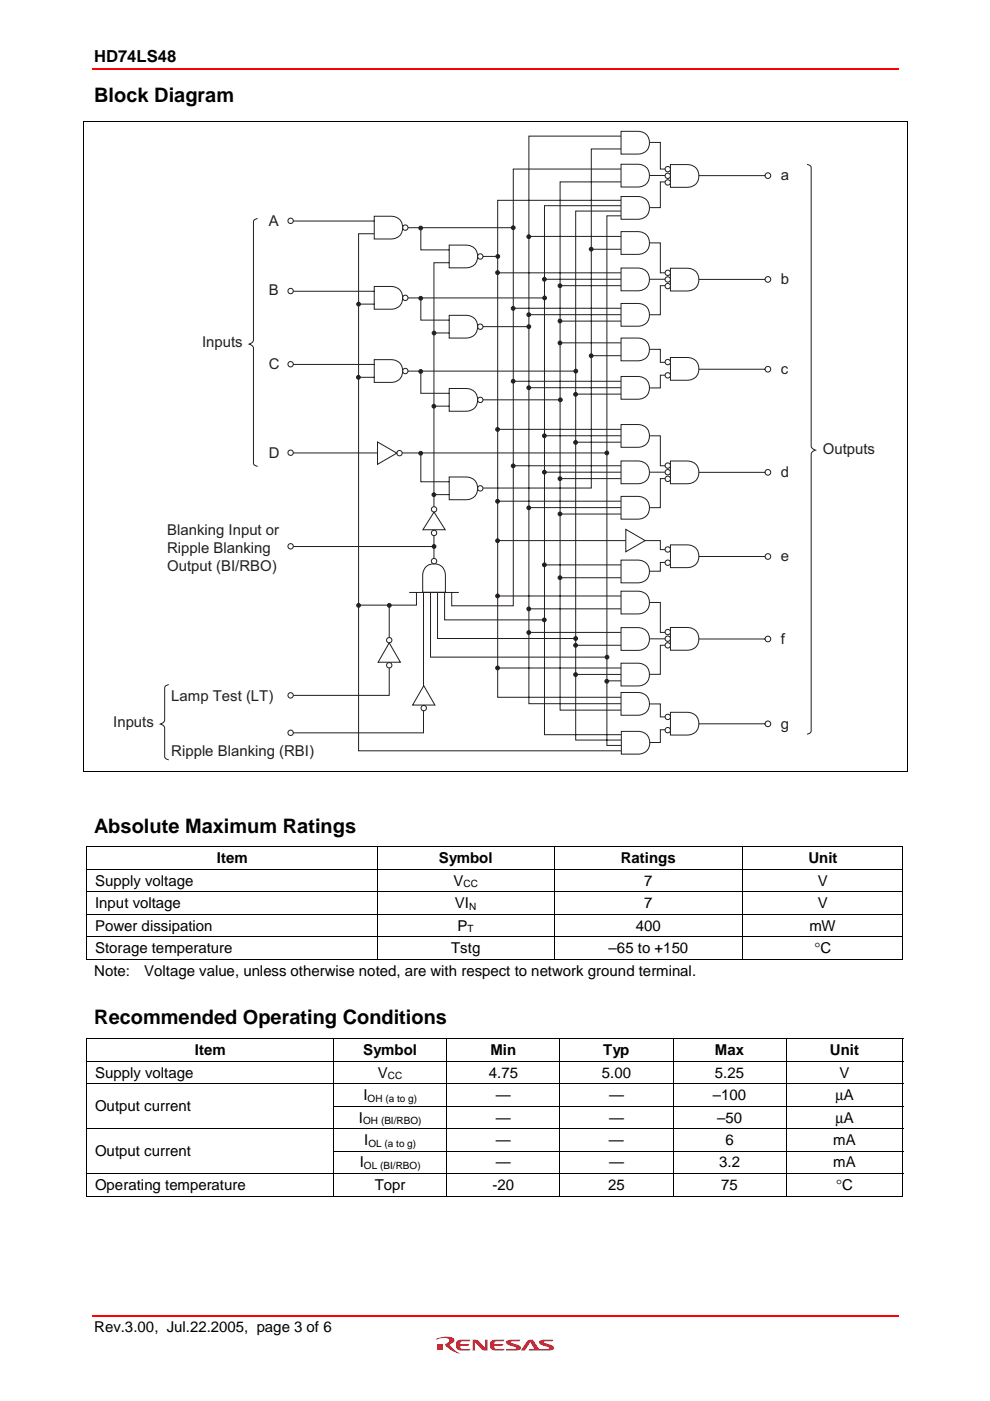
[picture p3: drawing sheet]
<svg xmlns="http://www.w3.org/2000/svg" width="210mm" height="297mm" viewBox="0 0 210 297" stroke-linecap="round" stroke-linejoin="round" font-family="sans-serif">
<path d="M19.5 14.6h171M19.5 279h171" fill="none" stroke="#f00" stroke-width=".34"/>
<g fill="#ee1b2d">
<path d="M100.2 284a1.38 1.38 0 0 1 1.3 .3l1.4 1.5v-1.8h.5v2.3a1.34 1.34 0 0 1-1.3-.2l-1.4-1.5v1.7h-.5z"/>
<path d="M96.9 284.3l.6-.2 2.2-.1-.2 .4h-1.7l-.2 .4v.2h1.9l-.2 .3h-1.7l.1 .5 .1 .2h2l-.3 .3a3.3 3.3 0 0 1-2.6-.3l-.2-.5z"/>
<path d="M104.1 284.3l.6-.2 2.2-.1-.2 .4h-1.7l-.2 .4v.2h2l-.3 .3h-1.7l.1 .5 .2 .2h1.9l-.3 .3a3.3 3.3 0 0 1-2.6-.3l-.2-.5z"/>
<path d="M107.4 284.4l.5-.3 2.4-.1-.2 .4-1.8 .1v.2l.4 .1a1.91 1.91 0 0 1 1.8 1l-.3 .4-.3 .1h-2.7l.2-.3 2.1-.1-.1-.2-.4-.1a1.91 1.91 0 0 1-1.7-1z"/>
<path d="M111.9 284.2l1.1-.2 1.3 2 2.2-.1-.1-.2-.4-.1a1.91 1.91 0 0 1-1.7-1l.3-.4 .3-.1 2.4-.1-.2 .4-1.8 .1v.2l.4 .1a1.91 1.91 0 0 1 1.8 1l-.3 .4-.3 .1h-4.8l.2-.3h1l-.9-1.4-1.1 1.7h-.9z"/>
<path d="M92.6 285.2h1.2v1h-1.2z"/>
<path d="M92.5 283.9l.1-.1a4.4 4.4 0 0 1 3.5-.1 .85 .85 0 0 1-.7 1.3 3.2 3.2 0 0 0 2.2 2 5 5 0 0 1-3.2-1.9l.1-.2a.89 .89 0 0 0 .8-.8 2.34 2.34 0 0 0-2.6-.1l-.2 .1z"/>
</g>
<circle cx="105.5" cy="57.8" r=".4" fill="#231f20"/>
<circle cx="105.5" cy="57.8" r=".4" fill="none" stroke="#231f20" stroke-width=".21"/>
<circle cx="108.8" cy="65.4" r=".4" fill="#231f20"/>
<circle cx="108.8" cy="65.4" r=".4" fill="none" stroke="#231f20" stroke-width=".21"/>
<circle cx="112.1" cy="50.2" r=".4" fill="#231f20"/>
<circle cx="112.1" cy="50.2" r=".4" fill="none" stroke="#231f20" stroke-width=".21"/>
<circle cx="115.4" cy="59.2" r=".4" fill="#231f20"/>
<circle cx="115.4" cy="59.2" r=".4" fill="none" stroke="#231f20" stroke-width=".21"/>
<circle cx="118.7" cy="60.6" r=".4" fill="#231f20"/>
<circle cx="118.7" cy="60.6" r=".4" fill="none" stroke="#231f20" stroke-width=".21"/>
<circle cx="122" cy="83.6" r=".4" fill="#231f20"/>
<circle cx="122" cy="83.6" r=".4" fill="none" stroke="#231f20" stroke-width=".21"/>
<circle cx="125.3" cy="52.8" r=".4" fill="#231f20"/>
<circle cx="125.3" cy="52.8" r=".4" fill="none" stroke="#231f20" stroke-width=".21"/>
<circle cx="105.5" cy="91" r=".4" fill="#231f20"/>
<circle cx="105.5" cy="91.1" r=".4" fill="none" stroke="#231f20" stroke-width=".21"/>
<circle cx="108.8" cy="80.8" r=".4" fill="#231f20"/>
<circle cx="108.8" cy="80.8" r=".4" fill="none" stroke="#231f20" stroke-width=".21"/>
<circle cx="112.1" cy="66.7" r=".4" fill="#231f20"/>
<circle cx="112.1" cy="66.7" r=".4" fill="none" stroke="#231f20" stroke-width=".21"/>
<circle cx="115.4" cy="92.4" r=".4" fill="#231f20"/>
<circle cx="115.4" cy="92.4" r=".4" fill="none" stroke="#231f20" stroke-width=".21"/>
<circle cx="118.7" cy="68.1" r=".4" fill="#231f20"/>
<circle cx="118.7" cy="68.1" r=".4" fill="none" stroke="#231f20" stroke-width=".21"/>
<circle cx="122" cy="93.8" r=".4" fill="#231f20"/>
<circle cx="122" cy="93.8" r=".4" fill="none" stroke="#231f20" stroke-width=".21"/>
<circle cx="125.3" cy="75.4" r=".4" fill="#231f20"/>
<circle cx="125.3" cy="75.4" r=".4" fill="none" stroke="#231f20" stroke-width=".21"/>
<circle cx="105.5" cy="106.3" r=".4" fill="#231f20"/>
<circle cx="105.5" cy="106.3" r=".4" fill="none" stroke="#231f20" stroke-width=".21"/>
<circle cx="108.8" cy="98.8" r=".4" fill="#231f20"/>
<circle cx="108.8" cy="98.8" r=".4" fill="none" stroke="#231f20" stroke-width=".21"/>
<circle cx="112.1" cy="82.2" r=".4" fill="#231f20"/>
<circle cx="112.1" cy="82.2" r=".4" fill="none" stroke="#231f20" stroke-width=".21"/>
<circle cx="115.4" cy="100.1" r=".4" fill="#231f20"/>
<circle cx="115.4" cy="100.1" r=".4" fill="none" stroke="#231f20" stroke-width=".21"/>
<circle cx="118.7" cy="72.7" r=".4" fill="#231f20"/>
<circle cx="118.7" cy="72.7" r=".4" fill="none" stroke="#231f20" stroke-width=".21"/>
<circle cx="105.5" cy="114.6" r=".4" fill="#231f20"/>
<circle cx="105.5" cy="114.6" r=".4" fill="none" stroke="#231f20" stroke-width=".21"/>
<circle cx="112.1" cy="107.7" r=".4" fill="#231f20"/>
<circle cx="112.1" cy="107.7" r=".4" fill="none" stroke="#231f20" stroke-width=".21"/>
<circle cx="115.4" cy="119.8" r=".4" fill="#231f20"/>
<circle cx="115.4" cy="119.8" r=".4" fill="none" stroke="#231f20" stroke-width=".21"/>
<circle cx="118.7" cy="101.5" r=".4" fill="#231f20"/>
<circle cx="118.7" cy="101.5" r=".4" fill="none" stroke="#231f20" stroke-width=".21"/>
<circle cx="122" cy="143" r=".4" fill="#231f20"/>
<circle cx="122" cy="143" r=".4" fill="none" stroke="#231f20" stroke-width=".21"/>
<circle cx="105.5" cy="126.3" r=".4" fill="#231f20"/>
<circle cx="105.5" cy="126.3" r=".4" fill="none" stroke="#231f20" stroke-width=".21"/>
<circle cx="105.5" cy="141.6" r=".4" fill="#231f20"/>
<circle cx="105.5" cy="141.6" r=".4" fill="none" stroke="#231f20" stroke-width=".21"/>
<circle cx="112.1" cy="129.1" r=".4" fill="#231f20"/>
<circle cx="112.1" cy="129.1" r=".4" fill="none" stroke="#231f20" stroke-width=".21"/>
<circle cx="112.1" cy="134.1" r=".4" fill="#231f20"/>
<circle cx="112.1" cy="134.1" r=".4" fill="none" stroke="#231f20" stroke-width=".21"/>
<circle cx="118.7" cy="109" r=".4" fill="#231f20"/>
<circle cx="118.7" cy="109" r=".4" fill="none" stroke="#231f20" stroke-width=".21"/>
<circle cx="118.7" cy="122.5" r=".4" fill="#231f20"/>
<circle cx="118.7" cy="122.5" r=".4" fill="none" stroke="#231f20" stroke-width=".21"/>
<circle cx="122" cy="136.8" r=".4" fill="#231f20"/>
<circle cx="122" cy="136.8" r=".4" fill="none" stroke="#231f20" stroke-width=".21"/>
<circle cx="128.7" cy="144.4" r=".4" fill="#231f20"/>
<g fill="none" stroke="#231f20" stroke-width=".21">
<path d="M131.7 28.9h-19.6v120.3h19.6M131.7 31.6h-6.3v71.9h-22.9M131.7 38.6h-12.9v112h12.9M171.1 34.9a.9 .9 0 0 1 .9 1v57.4a1.65 1.65 0 0 0 .7 2.1h.2a1.14 1.14 0 0 0-.9 1.3v57.9a.84 .84 0 0 1-.9 1.1M54.6 46.3a.9 .9 0 0 0-.9 1.1v23.5a1.61 1.61 0 0 1-.7 2l-.1 .1a1.14 1.14 0 0 1 .8 1.2v23.6a.85 .85 0 0 0 .9 1.1M105.5 57.8h26.2M112.1 50.1h19.6M115.4 59.2h16.3M125.4 52.8h6.3M131.7 42.5h-26.2v105.3h26.2M108.8 65.4h22.9M112.1 66.7h19.6"/>
<path d="M118.8 60.6h12.9M118.8 68.1h12.9M118.8 72.7h12.9M125.4 75.4h6.3M105.5 91h26.2M108.8 80.8h22.9M108.8 98.8h22.9M112.1 82.2h19.6M115.4 92.4h16.3M122.1 83.6h9.6M122.1 93.8h9.6M105.5 106.3h26.2"/>
<path d="M112.1 107.6h19.6M115.4 100.1h16.3M115.4 119.8h16.3M118.8 101.5h12.9M118.8 109h12.9M105.5 126.4h26.2M112.1 134.1h19.6M112.1 129.1h19.6M118.8 122.5h12.9M122.1 136.8h9.6M35.8 145.2a.92 .92 0 0 0-.9 1.1v5.1a1.75 1.75 0 0 1-.4 1.9l-.5 .2a1.14 1.14 0 0 1 .9 1.3v4.5a1.43 1.43 0 0 0 .5 1.7l.4 .1M105.5 141.6h26.2"/>
<path d="M122.1 143h9.6M128.7 144.4h3"/>
<circle cx="128.7" cy="144.4" r=".4"/>
</g>
<path d="M90.5 120a2.41 2.41 0 0 1 2.6-.3 2.41 2.41 0 0 1 1.3 2.2v3.7h-4.8v-3.8a2.53 2.53 0 0 1 .9-1.8z" fill="#fff"/>
<path d="M131.7 35.8h-22.9v92.6h-13v-2.8M131.7 43.6h-16.3v112.2h16.3M131.7 44.8h-9.6v112.1h9.6M131.7 45.8h-3v112.2h3M82.5 128.1v19.3h-20.6M86.8 125.6h10.5M88.3 125.6v2.7h-12M89.8 125.6v29.8h-27.9M90.5 120a2.41 2.41 0 0 1 2.6-.3 2.41 2.41 0 0 1 1.3 2.2v3.7h-4.8v-3.8a2.53 2.53 0 0 1 .9-1.8z" fill="none" stroke="#231f20" stroke-width=".21"/>
<circle cx="82.5" cy="135.7" r=".57" fill="#fff"/>
<circle cx="82.5" cy="135.7" r=".57" fill="none" stroke="#231f20" stroke-width=".21"/>
<path d="M82.5 136.3l2.4 4.1h-4.7z" fill="#fff"/>
<path d="M82.5 136.3l2.4 4.1h-4.7z" fill="none" stroke="#231f20" stroke-width=".21"/>
<path d="M131.7 41.7h3.7a2.41 2.41 0 0 1 2.3 2.4 2.41 2.41 0 0 1-2.3 2.4h-3.7z" fill="#fff"/>
<path d="M131.7 41.7h3.7a2.41 2.41 0 0 1 2.3 2.4 2.41 2.41 0 0 1-2.3 2.4h-3.7z" fill="none" stroke="#231f20" stroke-width=".21"/>
<path d="M131.7 49.1h3.7a2.41 2.41 0 0 1 2.3 2.4 2.41 2.41 0 0 1-2.3 2.4h-3.7z" fill="#fff"/>
<path d="M131.7 49.1h3.7a2.41 2.41 0 0 1 2.3 2.4 2.41 2.41 0 0 1-2.3 2.4h-3.7z" fill="none" stroke="#231f20" stroke-width=".21"/>
<path d="M131.7 56.8h3.7a2.41 2.41 0 0 1 2.3 2.4 2.41 2.41 0 0 1-2.3 2.5h-3.7z" fill="#fff"/>
<path d="M131.7 56.8h3.7a2.41 2.41 0 0 1 2.3 2.4 2.41 2.41 0 0 1-2.3 2.5h-3.7z" fill="none" stroke="#231f20" stroke-width=".21"/>
<path d="M131.7 64.3h3.7a2.41 2.41 0 0 1 2.3 2.5 2.41 2.41 0 0 1-2.3 2.4h-3.7z" fill="#fff"/>
<path d="M131.7 64.3h3.7a2.41 2.41 0 0 1 2.3 2.5 2.41 2.41 0 0 1-2.3 2.4h-3.7z" fill="none" stroke="#231f20" stroke-width=".21"/>
<path d="M131.7 71.7h3.7a2.41 2.41 0 0 1 2.3 2.4 2.41 2.41 0 0 1-2.3 2.4h-3.7z" fill="#fff"/>
<path d="M131.7 71.7h3.7a2.41 2.41 0 0 1 2.3 2.4 2.41 2.41 0 0 1-2.3 2.4h-3.7z" fill="none" stroke="#231f20" stroke-width=".21"/>
<path d="M131.7 79.8h3.7a2.41 2.41 0 0 1 2.3 2.4 2.41 2.41 0 0 1-2.3 2.4h-3.7z" fill="#fff"/>
<path d="M131.7 79.8h3.7a2.41 2.41 0 0 1 2.3 2.4 2.41 2.41 0 0 1-2.3 2.4h-3.7z" fill="none" stroke="#231f20" stroke-width=".21"/>
<path d="M131.7 133.1h3.7a2.41 2.41 0 0 1 2.3 2.4 2.41 2.41 0 0 1-2.3 2.4h-3.7z" fill="#fff"/>
<path d="M131.7 133.1h3.7a2.41 2.41 0 0 1 2.3 2.4 2.41 2.41 0 0 1-2.3 2.4h-3.7z" fill="none" stroke="#231f20" stroke-width=".21"/>
<path d="M131.7 90h3.7a2.41 2.41 0 0 1 2.3 2.4 2.41 2.41 0 0 1-2.3 2.4h-3.7z" fill="#fff"/>
<path d="M131.7 90h3.7a2.41 2.41 0 0 1 2.3 2.4 2.41 2.41 0 0 1-2.3 2.4h-3.7z" fill="none" stroke="#231f20" stroke-width=".21"/>
<path d="M131.7 97.7h3.7a2.41 2.41 0 0 1 2.3 2.4 2.41 2.41 0 0 1-2.3 2.5h-3.7z" fill="#fff"/>
<path d="M131.7 97.7h3.7a2.41 2.41 0 0 1 2.3 2.4 2.41 2.41 0 0 1-2.3 2.5h-3.7z" fill="none" stroke="#231f20" stroke-width=".21"/>
<path d="M131.7 105.2h3.7a2.41 2.41 0 0 1 2.3 2.5 2.41 2.41 0 0 1-2.3 2.4h-3.7z" fill="#fff"/>
<path d="M131.7 105.2h3.7a2.41 2.41 0 0 1 2.3 2.5 2.41 2.41 0 0 1-2.3 2.4h-3.7z" fill="none" stroke="#231f20" stroke-width=".21"/>
<path d="M131.7 125.3h3.7a2.41 2.41 0 0 1 2.3 2.5 2.41 2.41 0 0 1-2.3 2.4h-3.7z" fill="#fff"/>
<path d="M131.7 125.3h3.7a2.41 2.41 0 0 1 2.3 2.5 2.41 2.41 0 0 1-2.3 2.4h-3.7z" fill="none" stroke="#231f20" stroke-width=".21"/>
<path d="M131.7 118.7h3.7a2.41 2.41 0 0 1 2.3 2.5 2.41 2.41 0 0 1-2.3 2.4h-3.7z" fill="#fff"/>
<path d="M131.7 118.8h3.7a2.41 2.41 0 0 1 2.3 2.4 2.41 2.41 0 0 1-2.3 2.4h-3.7z" fill="none" stroke="#231f20" stroke-width=".21"/>
<path d="M131.7 140.6h3.7a2.41 2.41 0 0 1 2.3 2.4 2.41 2.41 0 0 1-2.3 2.4h-3.7z" fill="#fff"/>
<path d="M131.7 140.6h3.7a2.41 2.41 0 0 1 2.3 2.4 2.41 2.41 0 0 1-2.3 2.4h-3.7z" fill="none" stroke="#231f20" stroke-width=".21"/>
<path d="M131.7 146.8h3.7a2.41 2.41 0 0 1 2.3 2.4 2.41 2.41 0 0 1-2.3 2.4h-3.7z" fill="#fff"/>
<path d="M131.7 146.8h3.7a2.41 2.41 0 0 1 2.3 2.4 2.41 2.41 0 0 1-2.3 2.4h-3.7z" fill="none" stroke="#231f20" stroke-width=".21"/>
<path d="M131.7 27.8h3.7a2.41 2.41 0 0 1 2.3 2.5 2.41 2.41 0 0 1-2.3 2.4h-3.7z" fill="#fff"/>
<path d="M131.7 27.8h3.7a2.41 2.41 0 0 1 2.3 2.5 2.41 2.41 0 0 1-2.3 2.4h-3.7z" fill="none" stroke="#231f20" stroke-width=".21"/>
<path d="M131.7 34.8h3.7a2.41 2.41 0 0 1 2.3 2.4 2.41 2.41 0 0 1-2.3 2.4h-3.7z" fill="#fff"/>
<path d="M131.7 34.8h3.7a2.41 2.41 0 0 1 2.3 2.4 2.41 2.41 0 0 1-2.3 2.5h-3.7z" fill="none" stroke="#231f20" stroke-width=".21"/>
<path d="M131.7 155.1h3.7a2.41 2.41 0 0 1 2.4 2.4 2.41 2.41 0 0 1-2.4 2.4h-3.7z" fill="#fff"/>
<path d="M137.8 92.4h2.2v6.4h2.8M137.8 100.1h5M142.8 101.5h-2.8v6.1h-2.2M131.7 155.1h3.7a2.41 2.41 0 0 1 2.4 2.4 2.41 2.41 0 0 1-2.4 2.4h-3.7z" fill="none" stroke="#231f20" stroke-width=".21"/>
<circle cx="162.8" cy="100.1" r=".6" fill="#fff"/>
<g fill="none" stroke="#231f20" stroke-width=".21">
<path d="M137.8 30.2h2.2v5.6h2.8M137.8 37.2h5M142.8 38.6h-2.8v5.4h-2.2M148.1 100.1h14.1"/>
<circle cx="162.8" cy="100.1" r=".6"/>
</g>
<circle cx="162.8" cy="37.2" r=".6" fill="#fff"/>
<g fill="none" stroke="#231f20" stroke-width=".21">
<path d="M148.1 37.2h14.1M137.8 51.5h2.2v6.3h2.8M137.8 59.2h5M142.8 60.6h-2.8v6.1h-2.2"/>
<circle cx="162.8" cy="37.2" r=".6"/>
</g>
<circle cx="162.8" cy="59.2" r=".6" fill="#fff"/>
<g fill="none" stroke="#231f20" stroke-width=".21">
<path d="M148.1 59.2h14.1M105.5 114.6h34.5v1.9h2.6M142.6 119.3h-2.6v1.8h-2.2"/>
<circle cx="162.8" cy="59.2" r=".6"/>
</g>
<circle cx="162.8" cy="118" r=".6" fill="#fff"/>
<g fill="none" stroke="#231f20" stroke-width=".21">
<path d="M148.1 118h14.1M137.8 127.7h2.2v6.4h2.8M137.8 135.4h5M142.8 136.8h-2.8v6.2h-2.2"/>
<circle cx="162.8" cy="118" r=".6"/>
</g>
<circle cx="162.8" cy="135.5" r=".6" fill="#fff"/>
<g fill="none" stroke="#231f20" stroke-width=".21">
<path d="M148.1 135.5h14.1M137.8 149.2h2.2v2.8h2.6M142.6 154.7h-2.6v2.7h-2.2"/>
<circle cx="162.8" cy="135.5" r=".6"/>
</g>
<circle cx="162.8" cy="153.5" r=".6" fill="#fff"/>
<g fill="none" stroke="#231f20" stroke-width=".21">
<path d="M137.8 74.1h2.2v2.7h2.6M142.6 79.5h-2.6v2.7h-2.2M147.9 153.5h14.3"/>
<circle cx="162.8" cy="153.5" r=".6"/>
</g>
<circle cx="162.8" cy="78.3" r=".6" fill="#fff"/>
<g fill="none" stroke="#231f20" stroke-width=".21">
<path d="M148.1 78.3h14.1"/>
<circle cx="162.8" cy="78.3" r=".6"/>
</g>
<path d="M132.7 112.2l4.1 2.4-4.1 2.4z" fill="#fff"/>
<path d="M132.7 112.2l4.1 2.4-4.1 2.4z" fill="none" stroke="#231f20" stroke-width=".21"/>
<circle cx="108.8" cy="48.3" r=".4" fill="#231f20"/>
<g fill="none" stroke="#231f20" stroke-width=".21">
<path d="M83.6 48.3h24.8"/>
<circle cx="108.8" cy="48.3" r=".4"/>
</g>
<circle cx="115.4" cy="131.4" r=".4" fill="#231f20"/>
<g fill="none" stroke="#231f20" stroke-width=".21">
<path d="M94.3 125.6v5.8h20.7"/>
<circle cx="115.4" cy="131.4" r=".4"/>
</g>
<circle cx="122" cy="135.4" r=".4" fill="#231f20"/>
<g fill="none" stroke="#231f20" stroke-width=".21">
<path d="M92.8 125.6v9.8h28.9"/>
<circle cx="122" cy="135.4" r=".4"/>
</g>
<circle cx="128.7" cy="139.3" r=".4" fill="#231f20"/>
<g fill="none" stroke="#231f20" stroke-width=".21">
<path d="M91.3 125.6v13.7h37"/>
<circle cx="128.7" cy="139.3" r=".4"/>
</g>
<circle cx="105.5" cy="54.4" r=".4" fill="#231f20"/>
<g fill="none" stroke="#231f20" stroke-width=".21">
<path d="M101.3 54.4h3.8"/>
<circle cx="105.5" cy="54.4" r=".4"/>
</g>
<circle cx="101.8" cy="54.4" r=".57" fill="#fff"/>
<circle cx="101.8" cy="54.4" r=".57" fill="none" stroke="#231f20" stroke-width=".21"/>
<circle cx="89.2" cy="48.3" r=".4" fill="#231f20"/>
<circle cx="89.2" cy="48.3" r=".4" fill="none" stroke="#231f20" stroke-width=".21"/>
<path d="M95.2 52h3.7a2.41 2.41 0 0 1 2.4 2.4 2.41 2.41 0 0 1-2.4 2.4h-3.7z" fill="#fff"/>
<path d="M89.2 48.7v4.3h6M95.2 52h3.7a2.41 2.41 0 0 1 2.4 2.4 2.41 2.41 0 0 1-2.4 2.4h-3.7zM95.2 55.7h-3.2v63.2" fill="none" stroke="#231f20" stroke-width=".21"/>
<circle cx="85.9" cy="48.3" r=".57" fill="#fff"/>
<circle cx="85.9" cy="48.3" r=".57" fill="none" stroke="#231f20" stroke-width=".21"/>
<path d="M79.3 45.8h3.7a2.41 2.41 0 0 1 2.4 2.5 2.41 2.41 0 0 1-2.4 2.4h-3.7z" fill="#fff"/>
<path d="M61.9 46.9h17.4M79.3 45.8h3.7a2.41 2.41 0 0 1 2.4 2.5 2.41 2.41 0 0 1-2.4 2.4h-3.7z" fill="none" stroke="#231f20" stroke-width=".21"/>
<circle cx="61.6" cy="46.8" r=".57" fill="#fff"/>
<g fill="none" stroke="#231f20" stroke-width=".21">
<path d="M61.9 115.9h30.1"/>
<circle cx="61.6" cy="46.8" r=".57"/>
</g>
<circle cx="61.6" cy="115.8" r=".57" fill="#fff"/>
<circle cx="61.6" cy="115.8" r=".57" fill="none" stroke="#231f20" stroke-width=".21"/>
<circle cx="115.5" cy="63.2" r=".4" fill="#231f20"/>
<g fill="none" stroke="#231f20" stroke-width=".21">
<path d="M83.6 63.2h31.5"/>
<circle cx="115.5" cy="63.2" r=".4"/>
</g>
<circle cx="112.1" cy="69.3" r=".4" fill="#231f20"/>
<g fill="none" stroke="#231f20" stroke-width=".21">
<path d="M101.3 69.3h10.4"/>
<circle cx="112.1" cy="69.3" r=".4"/>
</g>
<circle cx="101.8" cy="69.3" r=".57" fill="#fff"/>
<circle cx="101.8" cy="69.3" r=".57" fill="none" stroke="#231f20" stroke-width=".21"/>
<circle cx="92" cy="70.6" r=".4" fill="#231f20"/>
<circle cx="92" cy="70.6" r=".4" fill="none" stroke="#231f20" stroke-width=".21"/>
<circle cx="89.2" cy="63.2" r=".4" fill="#231f20"/>
<circle cx="89.2" cy="63.2" r=".4" fill="none" stroke="#231f20" stroke-width=".21"/>
<path d="M95.2 66.9h3.7a2.41 2.41 0 0 1 2.4 2.4 2.41 2.41 0 0 1-2.4 2.4h-3.7z" fill="#fff"/>
<path d="M89.2 63.6v4.3h6M92.4 70.6h2.8M95.2 66.9h3.7a2.41 2.41 0 0 1 2.4 2.4 2.41 2.41 0 0 1-2.4 2.4h-3.7z" fill="none" stroke="#231f20" stroke-width=".21"/>
<circle cx="85.9" cy="63.1" r=".57" fill="#fff"/>
<circle cx="85.9" cy="63.1" r=".57" fill="none" stroke="#231f20" stroke-width=".21"/>
<circle cx="76" cy="64.5" r=".4" fill="#231f20"/>
<circle cx="76" cy="64.5" r=".4" fill="none" stroke="#231f20" stroke-width=".21"/>
<path d="M79.3 60.7h3.7a2.41 2.41 0 0 1 2.4 2.4 2.41 2.41 0 0 1-2.4 2.5h-3.7z" fill="#fff"/>
<path d="M61.9 61.8h17.4M76.4 64.5h2.9M79.3 60.7h3.7a2.41 2.41 0 0 1 2.4 2.4 2.41 2.41 0 0 1-2.4 2.5h-3.7z" fill="none" stroke="#231f20" stroke-width=".21"/>
<circle cx="61.6" cy="61.7" r=".57" fill="#fff"/>
<circle cx="61.6" cy="61.7" r=".57" fill="none" stroke="#231f20" stroke-width=".21"/>
<circle cx="122.1" cy="78.7" r=".4" fill="#231f20"/>
<g fill="none" stroke="#231f20" stroke-width=".21">
<path d="M83.6 78.7h38.1"/>
<circle cx="122.1" cy="78.7" r=".4"/>
</g>
<circle cx="118.8" cy="84.8" r=".4" fill="#231f20"/>
<g fill="none" stroke="#231f20" stroke-width=".21">
<path d="M101.3 84.8h17.1"/>
<circle cx="118.8" cy="84.8" r=".4"/>
</g>
<circle cx="101.8" cy="84.8" r=".57" fill="#fff"/>
<circle cx="101.8" cy="84.8" r=".57" fill="none" stroke="#231f20" stroke-width=".21"/>
<circle cx="92" cy="86.1" r=".4" fill="#231f20"/>
<circle cx="92" cy="86.1" r=".4" fill="none" stroke="#231f20" stroke-width=".21"/>
<circle cx="89.2" cy="78.8" r=".4" fill="#231f20"/>
<circle cx="89.2" cy="78.8" r=".4" fill="none" stroke="#231f20" stroke-width=".21"/>
<path d="M95.2 82.4h3.7a2.41 2.41 0 0 1 2.4 2.4 2.41 2.41 0 0 1-2.4 2.4h-3.7z" fill="#fff"/>
<path d="M89.2 79.2v4.2h6M92.4 86.1h2.8M95.2 82.4h3.7a2.41 2.41 0 0 1 2.4 2.4 2.41 2.41 0 0 1-2.4 2.4h-3.7z" fill="none" stroke="#231f20" stroke-width=".21"/>
<circle cx="85.9" cy="78.7" r=".57" fill="#fff"/>
<circle cx="85.9" cy="78.7" r=".57" fill="none" stroke="#231f20" stroke-width=".21"/>
<circle cx="76" cy="80" r=".4" fill="#231f20"/>
<circle cx="76" cy="80" r=".4" fill="none" stroke="#231f20" stroke-width=".21"/>
<path d="M79.3 76.3h3.7a2.41 2.41 0 0 1 2.4 2.4 2.41 2.41 0 0 1-2.4 2.4h-3.7z" fill="#fff"/>
<path d="M61.9 77.3h17.4M76.4 80h2.9M79.3 76.3h3.7a2.41 2.41 0 0 1 2.4 2.4 2.41 2.41 0 0 1-2.4 2.4h-3.7z" fill="none" stroke="#231f20" stroke-width=".21"/>
<circle cx="61.6" cy="77.2" r=".57" fill="#fff"/>
<circle cx="61.6" cy="77.2" r=".57" fill="none" stroke="#231f20" stroke-width=".21"/>
<circle cx="128.7" cy="96" r=".4" fill="#231f20"/>
<g fill="none" stroke="#231f20" stroke-width=".21">
<path d="M61.9 96h66.4"/>
<circle cx="128.7" cy="96" r=".4"/>
</g>
<circle cx="101.8" cy="103.5" r=".57" fill="#fff"/>
<circle cx="101.8" cy="103.5" r=".57" fill="none" stroke="#231f20" stroke-width=".21"/>
<circle cx="92" cy="104.9" r=".4" fill="#231f20"/>
<circle cx="92" cy="104.9" r=".4" fill="none" stroke="#231f20" stroke-width=".21"/>
<circle cx="89.2" cy="96.1" r=".4" fill="#231f20"/>
<circle cx="89.2" cy="96.1" r=".4" fill="none" stroke="#231f20" stroke-width=".21"/>
<path d="M95.2 101.1h3.7a2.41 2.41 0 0 1 2.4 2.4 2.41 2.41 0 0 1-2.4 2.5h-3.7z" fill="#fff"/>
<path d="M89.2 96.5v5.6h6M92.4 104.9h2.8M95.2 101.1h3.7a2.41 2.41 0 0 1 2.4 2.4 2.41 2.41 0 0 1-2.4 2.5h-3.7z" fill="none" stroke="#231f20" stroke-width=".21"/>
<circle cx="82.5" cy="128.4" r=".4" fill="#231f20"/>
<circle cx="82.5" cy="128.4" r=".4" fill="none" stroke="#231f20" stroke-width=".21"/>
<circle cx="76" cy="128.4" r=".4" fill="#231f20"/>
<circle cx="76" cy="128.4" r=".4" fill="none" stroke="#231f20" stroke-width=".21"/>
<circle cx="61.6" cy="96" r=".57" fill="#fff"/>
<circle cx="61.6" cy="96" r=".57" fill="none" stroke="#231f20" stroke-width=".21"/>
<circle cx="61.6" cy="147.4" r=".57" fill="#fff"/>
<circle cx="61.6" cy="147.4" r=".57" fill="none" stroke="#231f20" stroke-width=".21"/>
<circle cx="61.6" cy="155.4" r=".57" fill="#fff"/>
<circle cx="61.6" cy="155.4" r=".57" fill="none" stroke="#231f20" stroke-width=".21"/>
<circle cx="92" cy="119" r=".57" fill="#fff"/>
<circle cx="92" cy="119" r=".57" fill="none" stroke="#231f20" stroke-width=".21"/>
<circle cx="92" cy="115.9" r=".4" fill="#231f20"/>
<g fill="none" stroke="#231f20" stroke-width=".21">
<path d="M79.3 49.6h-3.3v109.6h55.7"/>
<circle cx="92" cy="115.9" r=".4"/>
</g>
<circle cx="92" cy="108" r=".57" fill="#fff"/>
<circle cx="92" cy="108" r=".57" fill="none" stroke="#231f20" stroke-width=".21"/>
<path d="M92 108.6l2.4 3.7h-4.7z" fill="#fff"/>
<path d="M92 108.6l2.4 3.7h-4.7z" fill="none" stroke="#231f20" stroke-width=".21"/>
<circle cx="92" cy="113" r=".57" fill="#fff"/>
<circle cx="92" cy="113" r=".57" fill="none" stroke="#231f20" stroke-width=".21"/>
<circle cx="82.5" cy="141" r=".57" fill="#fff"/>
<circle cx="82.5" cy="141" r=".57" fill="none" stroke="#231f20" stroke-width=".21"/>
<path d="M89.8 145.4l2.4 4.1h-4.7z" fill="#fff"/>
<path d="M89.8 145.4l2.4 4.1h-4.7z" fill="none" stroke="#231f20" stroke-width=".21"/>
<circle cx="89.8" cy="150.1" r=".57" fill="#fff"/>
<circle cx="89.8" cy="150.1" r=".57" fill="none" stroke="#231f20" stroke-width=".21"/>
<circle cx="84.7" cy="96.1" r=".57" fill="#fff"/>
<circle cx="84.7" cy="96.1" r=".57" fill="none" stroke="#231f20" stroke-width=".21"/>
<path d="M80 93.7l4.1 2.4-4.1 2.3z" fill="#fff"/>
<path d="M80 93.7l4.1 2.4-4.1 2.3z" fill="none" stroke="#231f20" stroke-width=".21"/>
<circle cx="141.6" cy="135.4" r=".57" fill="#fff"/>
<circle cx="141.6" cy="135.4" r=".57" fill="none" stroke="#231f20" stroke-width=".21"/>
<path d="M142.1 133h3.7a2.41 2.41 0 0 1 2.4 2.4 2.41 2.41 0 0 1-2.4 2.5h-3.7z" fill="#fff"/>
<path d="M142.2 133h3.6a2.41 2.41 0 0 1 2.4 2.5 2.41 2.41 0 0 1-2.4 2.4h-3.6z" fill="none" stroke="#231f20" stroke-width=".21"/>
<circle cx="141.6" cy="134" r=".57" fill="#fff"/>
<circle cx="141.6" cy="134" r=".57" fill="none" stroke="#231f20" stroke-width=".21"/>
<circle cx="141.6" cy="136.8" r=".57" fill="#fff"/>
<circle cx="141.6" cy="136.8" r=".57" fill="none" stroke="#231f20" stroke-width=".21"/>
<circle cx="141.6" cy="100.1" r=".57" fill="#fff"/>
<circle cx="141.6" cy="100.1" r=".57" fill="none" stroke="#231f20" stroke-width=".21"/>
<path d="M142.1 97.7h3.7a2.41 2.41 0 0 1 2.4 2.5 2.41 2.41 0 0 1-2.4 2.4h-3.7z" fill="#fff"/>
<path d="M142.2 97.7h3.6a2.41 2.41 0 0 1 2.4 2.5 2.41 2.41 0 0 1-2.4 2.4h-3.6z" fill="none" stroke="#231f20" stroke-width=".21"/>
<circle cx="141.6" cy="98.7" r=".57" fill="#fff"/>
<circle cx="141.6" cy="98.7" r=".57" fill="none" stroke="#231f20" stroke-width=".21"/>
<circle cx="141.6" cy="101.5" r=".57" fill="#fff"/>
<circle cx="141.6" cy="101.5" r=".57" fill="none" stroke="#231f20" stroke-width=".21"/>
<circle cx="141.6" cy="37.3" r=".57" fill="#fff"/>
<circle cx="141.6" cy="37.3" r=".57" fill="none" stroke="#231f20" stroke-width=".21"/>
<path d="M142.1 34.9h3.7a2.41 2.41 0 0 1 2.4 2.4 2.41 2.41 0 0 1-2.4 2.4h-3.7z" fill="#fff"/>
<path d="M142.2 34.9h3.6a2.41 2.41 0 0 1 2.4 2.4 2.41 2.41 0 0 1-2.4 2.4h-3.6z" fill="none" stroke="#231f20" stroke-width=".21"/>
<circle cx="141.6" cy="35.9" r=".57" fill="#fff"/>
<circle cx="141.6" cy="35.9" r=".57" fill="none" stroke="#231f20" stroke-width=".21"/>
<circle cx="141.6" cy="38.7" r=".57" fill="#fff"/>
<circle cx="141.6" cy="38.7" r=".57" fill="none" stroke="#231f20" stroke-width=".21"/>
<circle cx="141.6" cy="59.2" r=".57" fill="#fff"/>
<circle cx="141.6" cy="59.3" r=".57" fill="none" stroke="#231f20" stroke-width=".21"/>
<path d="M142.1 56.9h3.7a2.41 2.41 0 0 1 2.4 2.4 2.41 2.41 0 0 1-2.4 2.4h-3.7z" fill="#fff"/>
<path d="M142.2 56.9h3.6a2.41 2.41 0 0 1 2.4 2.4 2.41 2.41 0 0 1-2.4 2.4h-3.6z" fill="none" stroke="#231f20" stroke-width=".21"/>
<circle cx="141.6" cy="57.8" r=".57" fill="#fff"/>
<circle cx="141.6" cy="57.8" r=".57" fill="none" stroke="#231f20" stroke-width=".21"/>
<circle cx="141.6" cy="60.7" r=".57" fill="#fff"/>
<circle cx="141.6" cy="60.7" r=".57" fill="none" stroke="#231f20" stroke-width=".21"/>
<path d="M142.1 75.8h3.7a2.41 2.41 0 0 1 2.4 2.4 2.41 2.41 0 0 1-2.4 2.4h-3.7z" fill="#fff"/>
<path d="M142.2 75.8h3.6a2.41 2.41 0 0 1 2.4 2.4 2.41 2.41 0 0 1-2.4 2.4h-3.6z" fill="none" stroke="#231f20" stroke-width=".21"/>
<circle cx="141.6" cy="76.8" r=".57" fill="#fff"/>
<circle cx="141.6" cy="76.8" r=".57" fill="none" stroke="#231f20" stroke-width=".21"/>
<circle cx="141.6" cy="79.6" r=".57" fill="#fff"/>
<circle cx="141.6" cy="79.6" r=".57" fill="none" stroke="#231f20" stroke-width=".21"/>
<path d="M142.1 151h3.7a2.41 2.41 0 0 1 2.4 2.4 2.41 2.41 0 0 1-2.4 2.4h-3.7z" fill="#fff"/>
<path d="M142.2 151h3.6a2.41 2.41 0 0 1 2.4 2.4 2.41 2.41 0 0 1-2.4 2.4h-3.6z" fill="none" stroke="#231f20" stroke-width=".21"/>
<circle cx="141.6" cy="152" r=".57" fill="#fff"/>
<circle cx="141.6" cy="152" r=".57" fill="none" stroke="#231f20" stroke-width=".21"/>
<circle cx="141.6" cy="154.8" r=".57" fill="#fff"/>
<circle cx="141.6" cy="154.8" r=".57" fill="none" stroke="#231f20" stroke-width=".21"/>
<path d="M142.1 115.5h3.7a2.41 2.41 0 0 1 2.4 2.4 2.41 2.41 0 0 1-2.4 2.4h-3.7z" fill="#fff"/>
<path d="M142.2 115.5h3.6a2.41 2.41 0 0 1 2.4 2.4 2.41 2.41 0 0 1-2.4 2.4h-3.6z" fill="none" stroke="#231f20" stroke-width=".21"/>
<circle cx="141.6" cy="116.5" r=".57" fill="#fff"/>
<circle cx="141.6" cy="116.5" r=".57" fill="none" stroke="#231f20" stroke-width=".21"/>
<circle cx="141.6" cy="119.3" r=".57" fill="#fff"/>
<circle cx="141.6" cy="119.3" r=".57" fill="none" stroke="#231f20" stroke-width=".21"/>
<path d="M17.6 25.7h.1v.2h-.1zM192.2 25.7h.2v.2h-.2zM17.6 163.4h.1v.2h-.1zM18.3 179.5h.2v.2h-.2zM191.3 179.5h.2v.2h-.2zM192.2 163.4h.2v.2h-.2zM191.3 203.3h.2v.2h-.2zM18.3 220.2h.2v.1h-.2zM18.3 234.4h.2v.2h-.2zM191.3 220.2h.2v.1h-.2zM18.3 244h.2v.1h-.2zM191.3 253.5h.2v.2h-.2z" fill="#000"/>
<g fill="none" stroke="#000" stroke-width=".21">
<path d="M17.6 25.8h174.8M17.7 25.9v137.5M192.3 25.9v137.5M17.6 163.5h174.8M18.3 179.6h173.2M18.4 179.7v4.5M80 179.7v4.5M117.5 179.7v4.5M157.5 179.7v4.5M191.4 179.7v4.5M18.3 184.3h173.2M18.3 189.1h173.2"/>
<path d="M18.3 193.8h173.2M18.3 198.6h173.2M18.4 184.4v4.6M18.4 189.2v4.6M18.4 193.9v4.6M18.4 198.7v4.8M80 184.4v4.6M80 189.2v4.6M80 193.9v4.6M80 198.7v4.8M117.5 184.4v4.6M117.5 189.2v4.6"/>
<path d="M117.5 193.9v4.6M117.5 198.7v4.8M157.5 184.4v4.6M157.5 189.2v4.6M157.5 193.9v4.6M157.5 198.7v4.8M191.4 184.4v4.6M191.4 189.2v4.6M191.4 193.9v4.6M191.4 198.7v4.8M18.3 203.4h61.6M80.1 203.4h37.3"/>
<path d="M117.6 203.4h39.8M157.6 203.4h33.7M18.3 220.3h173.2M18.3 225h173.2M18.3 229.8h173.2M18.3 239.3h173.2M18.4 220.3v4.6M18.4 225.1v4.6M18.4 229.9v4.5M18.4 234.6v4.6M18.4 239.4v4.6M70.6 234.5h120.9"/>
<path d="M70.7 220.3v4.6M70.7 225.1v4.6M70.7 229.9v4.5M70.7 234.6v4.6M70.7 239.4v4.6M94.7 220.3v4.6M94.7 225.1v4.6M94.7 229.9v4.5M94.7 234.6v4.6M94.7 239.4v4.6M118.7 220.3v4.6M118.7 225.1v4.6"/>
<path d="M118.7 229.9v4.5M118.7 234.6v4.6M118.7 239.4v4.6M142.7 220.3v4.6M142.7 225.1v4.6M142.7 229.9v4.5M142.7 234.6v4.6M142.7 239.4v4.6M166.7 220.3v4.6M166.7 225.1v4.6M166.7 229.9v4.5M166.7 234.6v4.6"/>
<path d="M166.7 239.4v4.6M191.4 220.3v4.6M191.4 225.1v4.6M191.4 229.9v4.5M191.4 234.6v4.6M191.4 239.4v4.6M18.3 248.8h173.2M18.3 253.6h52.3M18.4 244.1v4.7M18.4 248.9v4.8M70.6 244.1h120.9M70.7 244.1v4.7"/>
<path d="M70.7 248.9v4.8M70.8 253.6h23.8M94.7 244.1v4.7M94.7 248.9v4.8M94.8 253.6h23.8M118.7 244.1v4.7M118.7 248.9v4.8M118.8 253.6h23.8M142.7 244.1v4.7M142.7 248.9v4.8M142.8 253.6h23.8M166.7 244.1v4.7"/>
<path d="M166.7 248.9v4.8M166.8 253.6h24.5M191.4 244.1v4.7M191.4 248.9v4.8"/>
</g>
<g font-size="4.2">
<text x="20" y="21.7">Block Diagram</text>
<text x="20" y="176.5">Absolute Maximum Ratings</text>
<text x="20" y="217.2">Recommended Operating Conditions</text>
</g>
<text font-size="3.5" x="20" y="13.3">HD74LS48</text>
<g font-size="3.2" fill="#231f20">
<text x="165.5" y="38.2">a</text>
<text x="57" y="47.9">A</text>
<text x="57" y="62.6">B</text>
<text x="165.5" y="60.2">b</text>
<text x="42.8" y="73.7">Inputs</text>
<text x="57" y="78.3">C</text>
<text x="165.5" y="79.3">c</text>
<text x="57" y="97.1">D</text>
<text x="165.5" y="101.1">d</text>
<text x="174.4" y="96.3">Outputs</text>
<text x="35.4" y="113.4">Blanking Input or</text>
<text x="35.4" y="117.2">Ripple Blanking</text>
<text x="165.5" y="119">e</text>
<text x="35.4" y="121.1">Output (BI/RBO)</text>
<text x="165.5" y="136.5">f</text>
<text x="36.3" y="148.6">Lamp Test (LT)</text>
<text x="24" y="154.2">Inputs</text>
<text x="165.5" y="154.5">g</text>
<text x="36.3" y="160.3">Ripple Blanking (RBI)</text>
</g>
<g font-size="3.2">
<text x="46" y="183">Item</text>
<text x="93" y="183">Symbol</text>
<text x="131.6" y="183">Ratings</text>
<text x="171.4" y="183">Unit</text>
<text x="20.2" y="187.8">Supply voltage</text>
<text x="96.2" y="187.8">V</text>
<text x="136.6" y="187.8">7</text>
<text x="173.4" y="187.8">V</text>
<text x="20.2" y="192.6">Input voltage</text>
<text x="20.2" y="197.3">Power dissipation</text>
<text x="96.5" y="192.6">VI</text>
<text x="97" y="197.3">P</text>
<text x="134.8" y="197.3">400</text>
<text x="136.6" y="192.6">7</text>
<text x="171.6" y="197.3">mW</text>
<text x="173.4" y="192.6">V</text>
<text x="20.2" y="202.1">Storage temperature</text>
<text x="95.7" y="202.1">Tstg</text>
<text x="129" y="202.1">–65 to +150</text>
<text x="172.7" y="202.1">°C</text>
<text x="20" y="206.8">Note:</text>
<text x="30.6" y="206.8">Voltage value, unless otherwise noted, are with respect to network ground terminal.</text>
<text x="41.3" y="223.7">Item</text>
<text x="77" y="223.7">Symbol</text>
<text x="104" y="223.7">Min</text>
<text x="127.9" y="223.7">Typ</text>
<text x="151.6" y="223.7">Max</text>
<text x="176" y="223.7">Unit</text>
<text x="20.2" y="228.5">Supply voltage</text>
<text x="77" y="233.3">I</text>
<text x="80.1" y="228.5">V</text>
<text x="103.6" y="228.5">4.75</text>
<text x="105.2" y="233.3">—</text>
<text x="127.6" y="228.5">5.00</text>
<text x="129.1" y="233.3">—</text>
<text x="151.1" y="233.3">–100</text>
<text x="151.6" y="228.5">5.25</text>
<text x="177.1" y="233.3">µA</text>
<text x="178" y="228.5">V</text>
<text x="20.2" y="235.5">Output current</text>
<text x="76.1" y="238">I</text>
<text x="105.2" y="238">—</text>
<text x="129.1" y="238">—</text>
<text x="152" y="238">–50</text>
<text x="177.1" y="238">µA</text>
<text x="20.2" y="245.1">Output current</text>
<text x="77.2" y="242.8">I</text>
<text x="105.2" y="242.8">—</text>
<text x="129.1" y="242.8">—</text>
<text x="153.8" y="242.8">6</text>
<text x="176.7" y="242.8">mA</text>
<text x="76.3" y="247.5">I</text>
<text x="105.2" y="247.5">—</text>
<text x="129.1" y="247.5">—</text>
<text x="152.5" y="247.5">3.2</text>
<text x="176.7" y="247.5">mA</text>
<text x="20.2" y="252.3">Operating temperature</text>
<text x="79.5" y="252.3">Topr</text>
<text x="104.4" y="252.3">-20</text>
<text x="128.9" y="252.3">25</text>
<text x="152.9" y="252.3">75</text>
<text x="177.3" y="252.3">°C</text>
<text x="20" y="282.5">Rev.3.00, Jul.22.2005, page 3 of 6</text>
</g>
<g font-size="2.1">
<text x="98.3" y="188.1">CC</text>
<text x="99.1" y="197.7">T</text>
<text x="99.5" y="192.9">N</text>
<text x="77.9" y="233.6">OH (a to g)</text>
<text x="82.3" y="228.8">CC</text>
<text x="77" y="238.3">OH (BI/RBO)</text>
<text x="78.1" y="243.1">OL (a to g)</text>
<text x="77.2" y="247.9">OL (BI/RBO)</text>
</g>
</svg>
